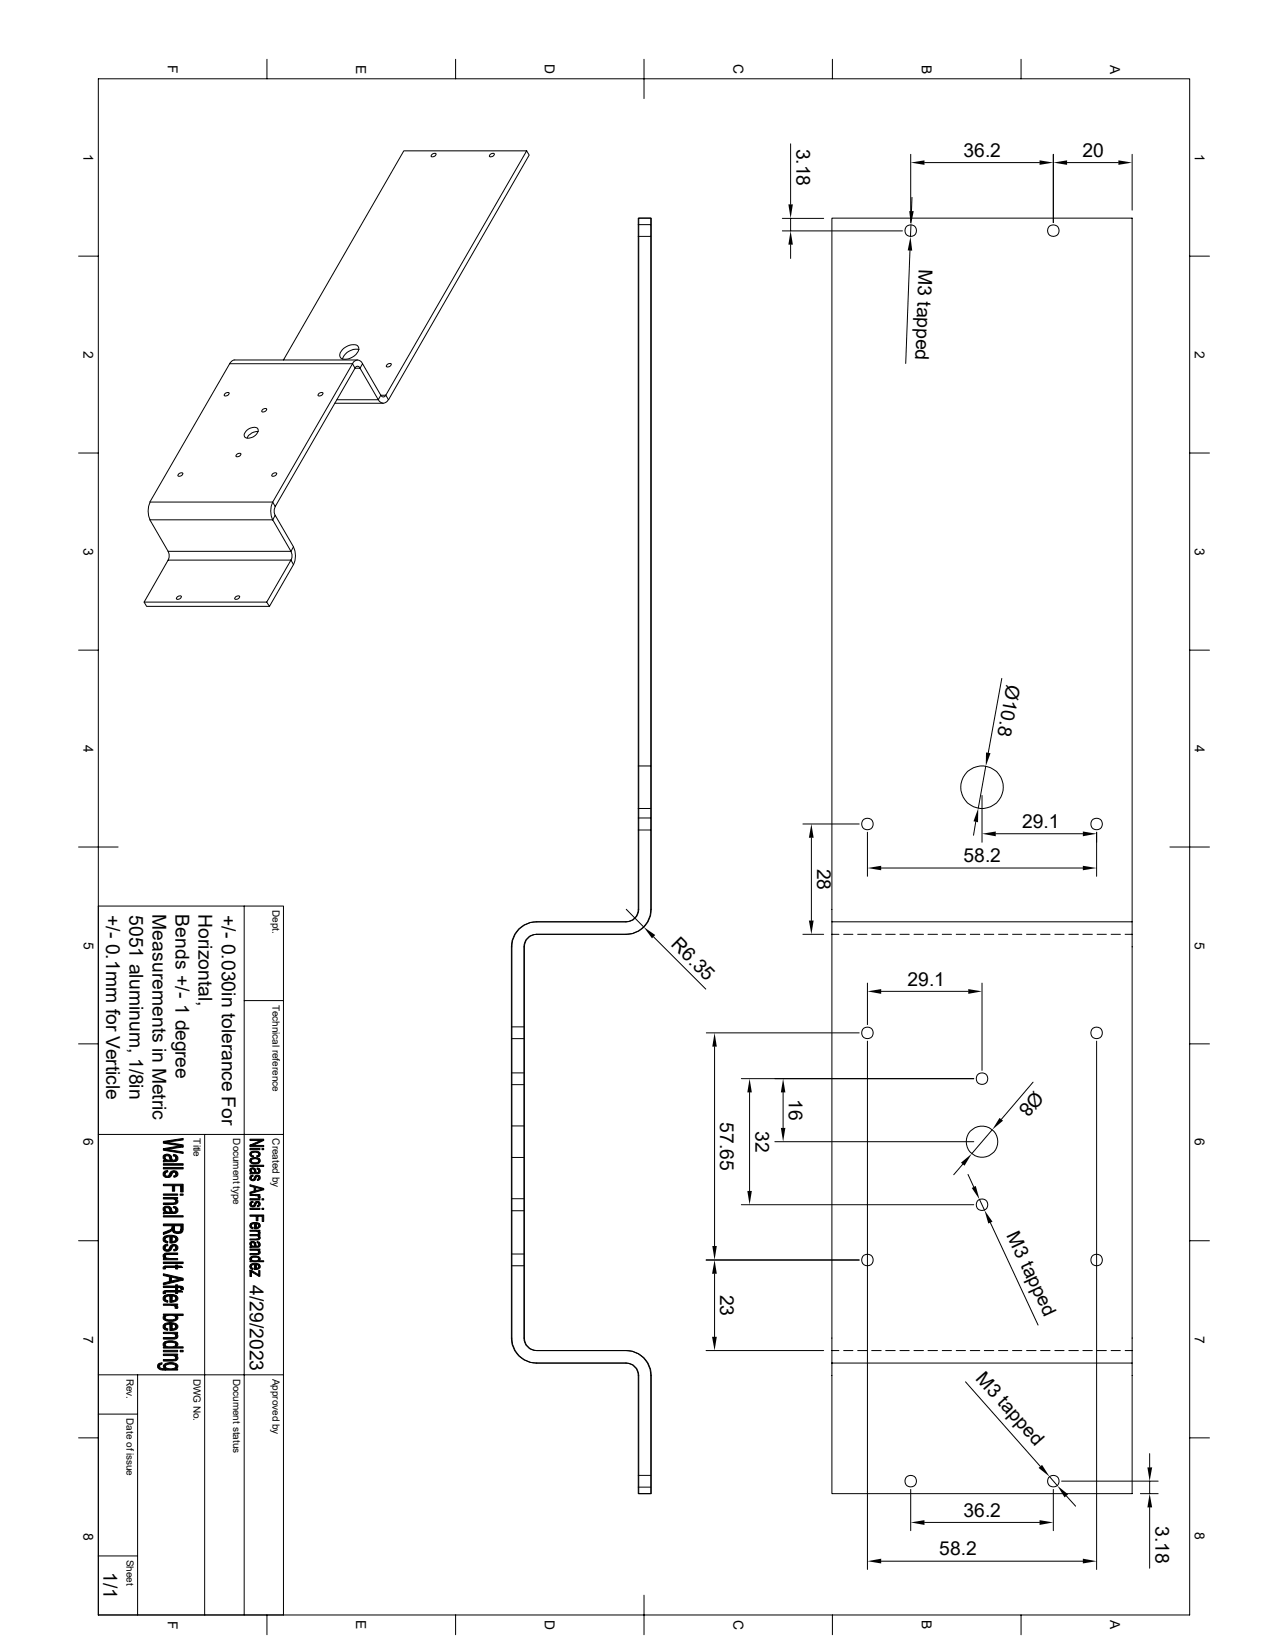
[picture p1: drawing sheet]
<svg xmlns="http://www.w3.org/2000/svg" width="216mm" height="279mm" viewBox="0 0 216 279" stroke-linecap="round" stroke-linejoin="round" font-family="sans-serif">
<g fill="none" stroke="#000" stroke-width=".17">
<path d="M16.6 13.3h184.7v260h-184.7zM45.2 10v3.3M77.1 10v3.3M109 10v6.7M140.8 10v3.3M172.8 10v3.3M73.2 26.1l.3-.1h.3a.5 .5 0 0 1-.3 .5 .5 .5 0 0 1-.6-.1zM83 26.1l.4-.1h.3a.5 .5 0 0 1-.4 .5 .5 .5 0 0 1-.5-.1zM89.1 25.5l.4 .7-23.8 41.4-.4-.7zM89.1 25.5h-20.8l-20.3 35.4M108 38h2.1M108.1 36.9h2.1v117a4.2 4.2 0 0 1-4.2 4.2h-15.2a2.17 2.17 0 0 0-2.2 2.1v66.2a2.17 2.17 0 0 0 2.2 2.2h15.2a4.2 4.2 0 0 1 4.2 4.2v20h-2.1v-20a2.17 2.17 0 0 0-2.1-2.1h-15.2a4.2 4.2 0 0 1-4.3-4.3v-66.2a4.2 4.2 0 0 1 4.3-4.2h15.2a2.17 2.17 0 0 0 2.1-2.1z"/>
<path d="M132.4 39.1h20.3M132.4 37h7M133.8 24.3v10.3M133.8 37v2.1M154.1 26.1v11.6M154.1 38.1v1.9M154.3 33.4l-.1 2.3M156.4 27.5h19.5M178.2 26.1v11.6M180.6 27.5h8.6M191.6 26.1v9.5M13.3 43.3h3.3"/>
<path d="M58 59.1a2.26 2.26 0 0 1 2.5-.6 1.02 1.02 0 0 1-.3 1.5 2.26 2.26 0 0 1-2.5 .6 1.02 1.02 0 0 1 .3-1.5zM60.7 59.1a2.5 2.5 0 0 0-2.7 1.6M108 40h2.1M133.8 41.4v2.3M154 42.4l-.8 19.1M201.3 43.3h3.3M13.3 76.7h3.3M38.1 66.5l.4-.1 .3 .1a.5 .5 0 0 1-.3 .4 .5 .5 0 0 1-.6-.1zM38.9 61.6l-13.5 23.4h20.7M38.9 61.6h20.7M40.1 76.8l.4-.1 .3 .1a.5 .5 0 0 1-.3 .4 .5 .5 0 0 1-.6-.1zM41.6 73a1.46 1.46 0 0 1 2-.4 1.53 1.53 0 0 1-1.6 1.6 .63 .63 0 0 1-.7-.5 .63 .63 0 0 1 .3-.7z"/>
<path d="M43.7 73a1.89 1.89 0 0 0-1.9 1.1M44.5 69.3l.4-.2 .2 .1a.5 .5 0 0 1-.3 .5 .5 .5 0 0 1-.5-.1zM54 66.5l.4-.1 .3 .1a.5 .5 0 0 1-.4 .4 .5 .5 0 0 1-.5-.1zM56.6 68.2h8.3M57 67.6h7M59.6 61.6l.5 .7M59.6 61.6a.88 .88 0 0 1 .9-.7 .88 .88 0 0 1 .8 .7M59.6 61.6l-13.5 23.4M60.1 62.3a.45 .45 0 0 1 .4-.3 .45 .45 0 0 1 .4 .3M60.1 62.3l-13.5 23.4M60.1 62.3h.8M60.5 60.9h-21l-.6 .7"/>
<path d="M60.9 62.3l3.1 5.3M61.3 61.6l-.4 .7M61.3 61.6l3.1 5.3M64 67.6a.88 .88 0 0 0 .9 .6 .88 .88 0 0 0 .8-.6M64.4 66.9h.9M64.4 66.9a.45 .45 0 0 0 .5 .3 .45 .45 0 0 0 .4-.3M64.4 66.9l-.4 .7M65.6 61.6l.4-.1 .2 .1a.5 .5 0 0 1-.3 .4 .5 .5 0 0 1-.5-.1zM201.3 76.7h3.3M25.4 85a3.4 3.4 0 0 0 0 3M28.4 93.3l.2 .5-.2 1M28.4 93.3h20.8"/>
<path d="M30.3 80.1l.4-.1 .2 .1a.5 .5 0 0 1-.3 .4 .5 .5 0 0 1-.5-.1zM46.1 85a3.4 3.4 0 0 0 0 3M46.1 85l.5 .7M46.1 88l.5-.8 3.1 5.3-.5 .8M46.1 88l3.1 5.3M46.1 88h-20.7l3 5.3M46.2 80.1l.4-.1 .2 .1a.5 .5 0 0 1-.3 .4 .5 .5 0 0 1-.5-.1zM46.6 85.7l-.2 .5 .2 1M49.2 94.8l-4.1 7.1 .5 .7 4.1-7.1M49.2 94.8h-20.8l-4 7.1h20.7M49.2 94.8l.5 .7M49.2 93.3l.2 .5-.2 1"/>
<path d="M49.7 92.6a3.4 3.4 0 0 1 0 2.9M13.3 110h3.3M24.4 101.9l.4 .7h20.8M30.1 101l.3-.2 .3 .1a.5 .5 0 0 1-.3 .5 .5 .5 0 0 1-.6-.1zM39.9 101l.4-.2 .3 .1a.5 .5 0 0 1-.4 .5 .5 .5 0 0 1-.5-.1zM169.5 114.8l-2.3 12.6M201.3 110h3.3M108 136.8h2.1M108 129.6h2.1M108 138.4h2.1M135.8 139.4h9.6M165.1 139.1l-.4 2.3"/>
<path d="M166.2 134.6v7.9M166.8 129.7l-1.3 7.1M13.3 143.3h6.7M16.6 153.3h31.4v120M41.3 153.3v120M90.8 156a4.2 4.2 0 0 0-4.2 4.2v66.2a4.2 4.2 0 0 0 4.2 4.3M90.8 158.1a2.17 2.17 0 0 0-2.1 2.1v66.2a2.17 2.17 0 0 0 2.1 2.2M105.9 156a2.17 2.17 0 0 0 2.1-2.1v-117h2.1v117a4.2 4.2 0 0 1-4.2 4.2M106 153.9l2.9 3M108 140.5h2.1M110.6 158.5l8.8 8.9M135.8 158.1h3.6"/>
<path d="M137.3 141.8v14M140.8 156h50.8v74.7h-50.8zM140.8 156v-119.1h50.8v119.1M140.8 158.1h1.1M142.7 158.1h1.6M145.1 158.1h1.6M146.8 140.8v7.5M147.5 158.1h1.6M149.1 146.9h34.1M149.9 158.1h1.6M152.3 158.1h1.5M154.6 158.1h1.7"/>
<path d="M157 158.1h1.6M159.4 158.1h1.6M161.8 158.1h1.6M164.2 158.1h1.6M166.5 158.1h1.6M168.5 141.1h14.7M169 158.1h1.5M171.3 158.1h1.6M173.7 158.1h1.6M176.1 158.1h1.6M178.5 158.1h1.5M180.8 158.1h1.7"/>
<path d="M183.2 158.1h1.6M185.5 140.8v7.5M185.6 158.1h1.6M188 158.1h1.6M190.4 158.1h1.2M198 143.3h6.6M13.3 176.7h3.3M41.3 169.3h6.7M86.5 173.8h2.1M86.5 175.8h2.1M119.5 174.8h25.9M120.9 177.1v33.8"/>
<path d="M146.8 166.4v7M146.8 176.2v89.4M149.1 167.8h14.7M166.2 166.4v14.7M185.5 176.2v89.4M201.3 176.7h3.3M16.6 192h31.4M34.6 192v81.3M86.5 195.9h2.1M86.5 190.5h2.1M86.5 183.6h2.1M86.5 181.6h2.1"/>
<path d="M125.4 182.5h39.4M126.8 184.9v16.6M131.1 193.2h33.7M132.5 184.9v6M162.9 197l-1.5 1.8M163.8 198.8l1 2.1M167.9 191.2l-3.5 4M174.8 183.1l-5.4 6.3M13.3 210h3.3M86.5 212.2h2.1M86.5 214.2h2.1M86.5 204.9h2.1"/>
<path d="M86.5 202.9h2.1M119.5 213.2h25.9M120.9 215.6v10.6M125.4 203.9h39.4M165.7 203l.9 1.8M167.6 206.9l8 17.3M201.3 210h3.3M16.6 239.3h6.7M16.6 232.7h31.4M23.3 232.7v40.6M105.9 228.6a4.2 4.2 0 0 1 4.2 4.2v20h-2.1v-20a2.17 2.17 0 0 0-2.1-2.1M119.5 228.6h19.9"/>
<path d="M140.8 230.7v22.1h50.8v-22.1M140.8 228.6h1.1M142.7 228.6h1.6M145.1 228.6h1.6M147.5 228.6h1.6M149.9 228.6h1.6M152.3 228.6h1.5M154.6 228.6h1.7M157 228.6h1.6M159.4 228.6h1.6M161.8 228.6h1.6M163.4 233.8l12.6 14.4"/>
<path d="M164.2 228.6h1.6M166.5 228.6h1.6M169 228.6h1.5M171.3 228.6h1.6M173.7 228.6h1.6M176.1 228.6h1.6M178.5 228.6h1.5M180.8 228.6h1.7M183.2 228.6h1.6M185.6 228.6h1.6M188 228.6h1.6M190.4 228.6h1.2"/>
<path d="M13.3 243.3h3.3M108 251.7h2.1M108 249.7h2.1M154.1 252.1v6.9M156.4 257.6h19.5M177.6 249.9l1.3 1.5M178.2 252.1v6.9M179.6 250.7h16.4M180.4 253.2l1.6 1.7M193 252.8h3M194.5 246v2.3M194.5 250.7v2.1"/>
<path d="M194.5 255.1v10.3M201.3 243.3h3.3M16.6 263.3h6.7M45.2 273.3v3.3M77.1 273.3v3.3M109 270v6.6M140.8 273.3v3.3M149.1 264.2h34.1M172.8 273.3v3.3"/>
<circle cx="154.1" cy="39" r=".98"/>
<circle cx="178.2" cy="39" r=".98"/>
<circle cx="146.8" cy="139.4" r=".98"/>
<circle cx="166.2" cy="133.2" r="3.6"/>
<circle cx="185.6" cy="139.4" r=".98"/>
<circle cx="146.8" cy="174.8" r=".98"/>
<circle cx="185.6" cy="174.8" r=".98"/>
<circle cx="166.1" cy="193.2" r="2.65"/>
<circle cx="166.2" cy="182.5" r=".98"/>
<circle cx="146.8" cy="213.2" r=".98"/>
<circle cx="166.2" cy="203.9" r=".98"/>
<circle cx="185.6" cy="213.2" r=".98"/>
<circle cx="154.1" cy="250.6" r=".98"/>
<circle cx="178.2" cy="250.6" r=".98"/>
</g>
<g fill="#000" stroke="#000" stroke-width=".17">
<path d="M27.6 196.9h3.4v.3h-3.4z" fill-rule="evenodd"/>
<path d="M27.6 197.6h3.4v.2h-3.4z" fill-rule="evenodd"/>
<path d="M27.9 195.9v.4z" fill-rule="evenodd"/>
<path d="M27.9 198.2l.5-.1v.2l-.4 .2-.1 .2z" fill-rule="evenodd"/>
<path d="M27.7 195.5a.96 .96 0 0 1 1.2 0l-.1 .8a.83 .83 0 0 0-.5-.7l-.4 .2v.5a.53 .53 0 0 1-.2-.8z" fill-rule="evenodd"/>
<path d="M29.4 195.4l.4 .1v.5a.38 .38 0 0 0-.5-.4z" fill-rule="evenodd"/>
<path d="M27.7 198.3l.2-.1v.5a.41 .41 0 0 0 .5 .3 .41 .41 0 0 0 .3-.4 .82 .82 0 0 1 1.1-.4v.5a.37 .37 0 0 0-.5-.3 .37 .37 0 0 0-.3 .4 .73 .73 0 0 1-.9 .5 .73 .73 0 0 1-.5-.9z" fill-rule="evenodd"/>
<path d="M27.9 196l.4 .3h.5l.1-.8 .1 .2a.44 .44 0 0 0 .1 .5 .44 .44 0 0 0 .5 .1l.2-.2v-.6a.59 .59 0 0 1 .3 .7 .59 .59 0 0 1-.8 .4h-1.7v-.2l.3-.1z" fill-rule="evenodd"/>
<path d="M29.8 198.2a.54 .54 0 0 1 .3 .7 .54 .54 0 0 1-.7 .3v-.2l.4-.2z" fill-rule="evenodd"/>
<path d="M27.6 193.2l3.4-.5v.2l-2.7 .4z" fill-rule="evenodd"/>
<path d="M27.6 193.2l3.4 .6v.3l-.8-.3-2.6-.3z" fill-rule="evenodd"/>
<path d="M27.6 194.4l2.8-.5 .6 .2-2.6 .4z" fill-rule="evenodd"/>
<path d="M27.6 194.4l3.4 .5v.3l-3.4-.6z" fill-rule="evenodd"/>
<path d="M42.3 197.2h2.3v.2h-2.3z" fill-rule="evenodd"/>
<path d="M42.5 198.1v.4z" fill-rule="evenodd"/>
<path d="M42.5 198.9l.3-.1v.3h-.2l-.1 .2z" fill-rule="evenodd"/>
<path d="M42.4 195l.1-.1v.5l.4 .2v.2a.48 .48 0 0 1-.6-.2 .48 .48 0 0 1 .1-.6z" fill-rule="evenodd"/>
<path d="M42.4 197.7a.57 .57 0 0 1 .8 .1l-.1 .6a.52 .52 0 0 0-.4-.6l-.2 .2v.4a.43 .43 0 0 1-.1-.7z" fill-rule="evenodd"/>
<path d="M43.4 195.6h.2l.2-.3v.4l-.3 .1z" fill-rule="evenodd"/>
<path d="M42.5 196l1.1-.1 .2 .1v.4a.81 .81 0 0 0-1.1-.2l-.2 .2z" fill-rule="evenodd"/>
<path d="M43.5 197.7h.3v.5v-.2l-.3-.1z" fill-rule="evenodd"/>
<path d="M42.4 199h.1v.3a.29 .29 0 0 0 .4 .3 .29 .29 0 0 0 .2-.4 .54 .54 0 0 1 .7-.3v.4a.3 .3 0 0 0-.4-.2 .3 .3 0 0 0-.1 .4 .52 .52 0 0 1-.8 .3 .52 .52 0 0 1-.1-.8z" fill-rule="evenodd"/>
<path d="M42.3 194.4h1.7v.2h-1.7z" fill-rule="evenodd"/>
<path d="M42.5 194.9l.6-.1a.59 .59 0 0 1 .7 .1 .59 .59 0 0 1 .1 .7l-.1 .1v-.4a.8 .8 0 0 0-1.3 0z" fill-rule="evenodd"/>
<path d="M42.3 196.2l.2-.2v.4a.82 .82 0 0 0 1.3 .2v-.6a.54 .54 0 0 1 .1 .7 .54 .54 0 0 1-.6 .3h-.2a.61 .61 0 0 1-.6-.2 .61 .61 0 0 1-.2-.6z" fill-rule="evenodd"/>
<path d="M42.5 198.2l.3 .2h.3l.1-.6 .1 .2a.31 .31 0 0 0 0 .3 .31 .31 0 0 0 .4 0l.1-.6a.49 .49 0 0 1 .2 .7 .49 .49 0 0 1-.6 .2l-1.1 .1v-.2h.2z" fill-rule="evenodd"/>
<path d="M43.8 198.9a.45 .45 0 0 1 .2 .5 .45 .45 0 0 1-.4 .4l-.1-.2 .2-.1 .1-.2z" fill-rule="evenodd"/>
<path d="M42.3 193.8h2.3v.3h-2.3z" fill-rule="evenodd"/>
<path d="M42.3 192.8h2.3v.2h-2.3z" fill-rule="evenodd"/>
<path d="M42.3 193.8l1.9-.8h.4l-1.8 .8z" fill-rule="evenodd"/>
<path d="M44.3 194.4h.3v.2h-.3z" fill-rule="evenodd"/>
<path d="M27.6 205.7h3.4v.3h-3.4z" fill-rule="evenodd"/>
<path d="M27.6 213.6h3.4v.2h-3.4z" fill-rule="evenodd"/>
<path d="M27.9 204.6v.5z" fill-rule="evenodd"/>
<path d="M27.6 214.5l.4-.3v.6h-.4z" fill-rule="evenodd"/>
<path d="M27.6 218.6l.4-.2v.5h-.4z" fill-rule="evenodd"/>
<path d="M27.9 212.6l.1 .4z" fill-rule="evenodd"/>
<path d="M27.7 209.4l.2-.2v.6l.5 .3v.3a.65 .65 0 0 1-.8-.9z" fill-rule="evenodd"/>
<path d="M27.9 210.7l.5-.1v.2l-.4 .1-.1 .3z" fill-rule="evenodd"/>
<path d="M27.6 204.4a.93 .93 0 0 1 1.3-.1l-.1 .8a.66 .66 0 0 0-.7-.7l-.2 .2v.5l-.3-.3z" fill-rule="evenodd"/>
<path d="M27.6 208.6l1.1-.4 .4-.5 .1 .5-.5 .3-1.1 .4z" fill-rule="evenodd"/>
<path d="M29.4 204.2l.4 .1v.5l-.2-.3-.3-.1z" fill-rule="evenodd"/>
<path d="M27.9 209.2l.6-.2 1 .1 .3 .1v.5l-.2-.3-.5-.1-.1 1.1h-.3v-1.1l-.5 .1-.3 .3z" fill-rule="evenodd"/>
<path d="M27.9 219.2h.2a2.34 2.34 0 0 1 1.5 0h.2v.5l-.2-.2-.5-.2-.1 1.1h-.3v-1.1l-.5 .1-.3 .4z" fill-rule="evenodd"/>
<path d="M29.7 202.9l.1 .4z" fill-rule="evenodd"/>
<path d="M27.8 210.7h.1v.5a.41 .41 0 0 0 .5 .3 .41 .41 0 0 0 .3-.5 .77 .77 0 0 1 1.1-.3v.5a.37 .37 0 0 0-.5-.3 .37 .37 0 0 0-.3 .4 .75 .75 0 0 1-.8 .5 .75 .75 0 0 1-.6-.8z" fill-rule="evenodd"/>
<path d="M27.6 202.6h2.5v.3h-.4v.2l-.4-.2h-1.7z" fill-rule="evenodd"/>
<path d="M27.6 212.3l.5-.3h2v.3h-1.9l-.3 .2v.4l-.3-.2z" fill-rule="evenodd"/>
<path d="M27.6 213h.4v-.2l.6 .2h1.5v.2h-2.5z" fill-rule="evenodd"/>
<path d="M27.6 202.1h2.5v.2h-2.5z" fill-rule="evenodd"/>
<path d="M27.6 203.6h1.8l.4-.2v-.5a.5 .5 0 0 1 .2 .7 .5 .5 0 0 1-.6 .2h-1.8z" fill-rule="evenodd"/>
<path d="M27.9 204.8l.5 .3h.4l.1-.8 .1 .2a.52 .52 0 0 0 .5 .6l.2-.1 .1-.7a.62 .62 0 0 1 .3 .8 .62 .62 0 0 1-.9 .3h-1.6v-.2l.3-.1z" fill-rule="evenodd"/>
<path d="M29.1 209.3v.8h.2l.4-.2 .1-.7a.59 .59 0 0 1 .2 .7 .59 .59 0 0 1-.7 .4l-.3 .1z" fill-rule="evenodd"/>
<path d="M29.8 210.7a.55 .55 0 0 1 .3 .7 .55 .55 0 0 1-.7 .3v-.2l.2-.1 .2-.2z" fill-rule="evenodd"/>
<path d="M29.1 219.3l.1 .8 .5-.2 .1-.7a.55 .55 0 0 1 .3 .7 .55 .55 0 0 1-.6 .4l-.5 .1z" fill-rule="evenodd"/>
<path d="M27.6 217.6h2.1v-.2h.4v.2l.5 .1v.4a.42 .42 0 0 0-.5-.2v.3h-.4v-.3h-2.1z" fill-rule="evenodd"/>
<path d="M29.5 207.4v.6a.56 .56 0 0 0 .5 .5 .56 .56 0 0 0 .6-.5l.1 .6-.5 .1-.7-.1z" fill-rule="evenodd"/>
<path d="M28 214.2h1.7v-.1h.4v.1h.5l.3 .3h-.8v.3h-.4v-.3h-1.6l-.1 .1z" fill-rule="evenodd"/>
<path d="M28 218.4h1.7v-.2h.4v.2h.5l.3 .3h-.8v.2h-.4v-.2h-1.6l-.1 .1z" fill-rule="evenodd"/>
<path d="M30.5 202.1h.5v.2h-.5z" fill-rule="evenodd"/>
<path d="M27.6 200.4h3.4v1.3h-.4v-1h-1.1v.9h-.3v-.9h-1.6z" fill-rule="evenodd"/>
<path d="M27.6 207.1h3.4l-.1 1.2-.2 .3-.1-1.2h-1.1v1.2l-.3-.3-.1-.9h-1.5z" fill-rule="evenodd"/>
<path d="M27.6 215.6l3.4 .7v.3l-2-.5-.3 .8v-.8l-1.1-.2z" fill-rule="evenodd"/>
<path d="M27.6 217.1l1.1-.2 .3-.8v.7l1.6-.3 .4 .1-3.4 .8z" fill-rule="evenodd"/>
<path d="M30.6 217.7l.4 .2v.4l-.4-.1z" fill-rule="evenodd"/>
<path d="M42.4 212.8l.1-.1v.7l-.3-.3z" fill-rule="evenodd"/>
<path d="M42.5 210.5v.4z" fill-rule="evenodd"/>
<path d="M42.3 215l.2 .2v.8h-.2z" fill-rule="evenodd"/>
<path d="M42.5 203.4l.3-.1v.2h-.2l-.1 .3z" fill-rule="evenodd"/>
<path d="M42.4 207.1l.1-.1v.6l.3 .1v.2a.49 .49 0 0 1-.5-.2 .49 .49 0 0 1 .1-.6z" fill-rule="evenodd"/>
<path d="M42.4 214h.1v.5l.3 .1v.2a.49 .49 0 0 1-.5-.2 .49 .49 0 0 1 .1-.6z" fill-rule="evenodd"/>
<path d="M42.4 210.2l.1-.1 .6 .1v.7v-.1a.5 .5 0 0 0-.5-.5l-.1 .6a.51 .51 0 0 1-.1-.7z" fill-rule="evenodd"/>
<path d="M43.8 209.1v.3z" fill-rule="evenodd"/>
<path d="M43.8 211.6v.3z" fill-rule="evenodd"/>
<path d="M42.3 215h.2l1.3 .7v.3z" fill-rule="evenodd"/>
<path d="M42.4 203.5l.1-.1v.4a.29 .29 0 0 0 .4 .2 .29 .29 0 0 0 .2-.3 .54 .54 0 0 1 .7-.3v.4a.3 .3 0 0 0-.4-.2 .3 .3 0 0 0-.1 .4 .52 .52 0 0 1-.8 .2 .52 .52 0 0 1-.1-.7z" fill-rule="evenodd"/>
<path d="M42.5 207l.3-.1h.8l.2 .1v.4l-.2-.2-.3-.1v.8h-.2v-.8l-.5 .1-.1 .2z" fill-rule="evenodd"/>
<path d="M43.5 210.1l.3 .1v.4l-.1-.2-.2-.1z" fill-rule="evenodd"/>
<path d="M42.5 213.9l.4-.1 .8 .1 .1 .1v.3l-.1-.2-.4-.1v.8h-.2v-.8l-.5 .1-.1 .2z" fill-rule="evenodd"/>
<path d="M42.3 202.9h1.7v.2h-1.7z" fill-rule="evenodd"/>
<path d="M42.3 204.5h1.7v.2h-1.7z" fill-rule="evenodd"/>
<path d="M42.3 202.1h1.7v.2h-.3v.3l-.2-.2-1.2-.1z" fill-rule="evenodd"/>
<path d="M42.3 208.2h1.7v.2h-.3v.2l-.3-.2h-1.1z" fill-rule="evenodd"/>
<path d="M42.3 208.9h1.7v.2h-.2l-.1 .2-.2-.2h-1.2z" fill-rule="evenodd"/>
<path d="M42.3 211.4h1.7v.2h-.2l-.1 .2-.2-.2h-1.2z" fill-rule="evenodd"/>
<path d="M43.8 215h.2v1h-.2z" fill-rule="evenodd"/>
<path d="M43.7 202.3l.3 .2-.1 .3-.2-.1z" fill-rule="evenodd"/>
<path d="M43.8 203.4a.45 .45 0 0 1 .2 .5 .45 .45 0 0 1-.4 .3l-.1-.2 .3-.2z" fill-rule="evenodd"/>
<path d="M43.3 207.1v.6h.1l.3-.1 .1-.6a.53 .53 0 0 1 .2 .7 .53 .53 0 0 1-.7 .2z" fill-rule="evenodd"/>
<path d="M43.7 208.4l.3 .1-.1 .3-.2-.1z" fill-rule="evenodd"/>
<path d="M42.3 209.7l1.3-.1 .2-.5a.41 .41 0 0 1 .2 .6 .41 .41 0 0 1-.6 .1h-1.1z" fill-rule="evenodd"/>
<path d="M42.5 210.7l.3 .2h.3l.1-.6 .1 .1a.31 .31 0 0 0 .1 .4 .31 .31 0 0 0 .4 0v-.6a.47 .47 0 0 1 .2 .6 .47 .47 0 0 1-.6 .3l-1.1 .1v-.3h.2z" fill-rule="evenodd"/>
<path d="M42.3 212.1h1.3l.2-.1v-.4a.41 .41 0 0 1 .2 .5 .41 .41 0 0 1-.6 .2h-1.1z" fill-rule="evenodd"/>
<path d="M42.5 212.7l.6-.1a.67 .67 0 0 1 .9 .6l-.2 .2v-.3a.79 .79 0 0 0-1.2-.2l-.1 .2z" fill-rule="evenodd"/>
<path d="M43.3 214v.6h.2l.3-.3v-.3a.49 .49 0 0 1 .2 .5 .49 .49 0 0 1-.5 .3h-.2z" fill-rule="evenodd"/>
<path d="M42.3 200.5l2.3 .6v.2l-1.3-.3-.3 .5v-.6l-.7-.2z" fill-rule="evenodd"/>
<path d="M42.3 201.8l.7-.3 .3-.5v.5l1.1-.3 .2 .1-2.3 .7z" fill-rule="evenodd"/>
<path d="M42.3 205.6h2.3v1.1h-.2v-.9h-.8v.8h-.3v-.8h-1z" fill-rule="evenodd"/>
<path d="M42.3 213.4h.2v-.3a.97 .97 0 0 0 1.3 0v.3h.8v.1h-2.3z" fill-rule="evenodd"/>
<path d="M44.3 202.9h.3v.2h-.3z" fill-rule="evenodd"/>
<path d="M44.3 204.5h.3v.2h-.3z" fill-rule="evenodd"/>
<path d="M27 230.7l.4-.1v.3h-.3l-.1 .3z" fill-rule="evenodd"/>
<path d="M27.7 227.2l.2-.1v.8l-.3-.2z" fill-rule="evenodd"/>
<path d="M27.9 222.6v.4z" fill-rule="evenodd"/>
<path d="M26.7 230.9l.3-.2v.5a.71 .71 0 0 0 .9 .4l.1 .3a.93 .93 0 0 1-1.3-.8z" fill-rule="evenodd"/>
<path d="M27.6 219.5l.3-.3v.6l.1 .2 .4 .1v.3a.68 .68 0 0 1-.8-.9z" fill-rule="evenodd"/>
<path d="M27.6 224.2l.3-.2v.6l.5 .3v.2a.63 .63 0 0 1-.7-.2 .63 .63 0 0 1-.1-.7z" fill-rule="evenodd"/>
<path d="M27.9 224h.1a2.18 2.18 0 0 1 1.8 0v.5l-.2-.3-.5-.1-.1 1.1h-.3v-1.1l-.5 .1-.3 .3z" fill-rule="evenodd"/>
<path d="M29.7 225.7l.1 .4z" fill-rule="evenodd"/>
<path d="M29.7 229.4l.1 .4z" fill-rule="evenodd"/>
<path d="M27.7 231l.4-.3 1-.1 .7 .2v.4a1.23 1.23 0 0 0-1.8 0v.7l-.1-.3-.3-.2z" fill-rule="evenodd"/>
<path d="M27.6 220.7h2.5v.2h-.4v.3l-.3-.3h-1.8z" fill-rule="evenodd"/>
<path d="M27.6 225.5h2.5v.2h-.4v.2l-.2-.1-.4-.1h-1.5z" fill-rule="evenodd"/>
<path d="M27.6 229.2h2.5v.2h-.4v.2l-.4-.2h-1.7z" fill-rule="evenodd"/>
<path d="M28 231.2a1.16 1.16 0 0 0 1.4 .4l.4-.2v.2h.3v.3h-2.1z" fill-rule="evenodd"/>
<path d="M27.6 228.5h2.5v.3h-2.5z" fill-rule="evenodd"/>
<path d="M29.7 220.9l.4 .2-.1 .3h-.4z" fill-rule="evenodd"/>
<path d="M27.7 222.7l.2-.1v.4a1.25 1.25 0 0 0 1.6 .3l.3-.2v-.5a.46 .46 0 0 1 .3 .6 .46 .46 0 0 1-.6 .3l-.6 .1a1.21 1.21 0 0 1-1.3-.6z" fill-rule="evenodd"/>
<path d="M29.1 224.1v.8l.6-.2 .1-.7a.55 .55 0 0 1 .3 .7 .55 .55 0 0 1-.6 .4h-.5z" fill-rule="evenodd"/>
<path d="M27.6 226.4h1.9l.3-.3v-.4a.47 .47 0 0 1 .3 .6 .47 .47 0 0 1-.6 .3h-1.9z" fill-rule="evenodd"/>
<path d="M27.9 227.1l1.1-.2a.95 .95 0 0 1 1.1 .7l-.3 .3v-.4a1.08 1.08 0 0 0-1.4-.3h-.2l-.3 .3z" fill-rule="evenodd"/>
<path d="M27.6 230.1l1.9-.1 .3-.2v-.4a.48 .48 0 0 1 .2 .6 .48 .48 0 0 1-.6 .3h-1.8z" fill-rule="evenodd"/>
<path d="M29.8 230.8a.44 .44 0 0 1 .3 .4 .44 .44 0 0 1-.3 .4z" fill-rule="evenodd"/>
<path d="M30.5 228.5h.5v.3h-.5z" fill-rule="evenodd"/>
<path d="M27.6 222.4h3.4v.2h-1.2v.4a1.44 1.44 0 0 0-1.9-.2v-.2h-.3z" fill-rule="evenodd"/>
<path d="M27.6 227.9h.3v-.2a1.64 1.64 0 0 0 1.9-.1v-.1v.4h1.2v.2h-3.4z" fill-rule="evenodd"/>
</g>
<g fill="#000">
<path d="M133.4 34.6h.8l-.4 2.4zM153.8 35.7h.8l-.5 2.4zM154.1 27.5l2.3-.4v.8zM175.9 27.1l2.3 .4-2.3 .4zM178.2 27.5l2.4-.4v.8zM189.2 27.1l2.4 .4-2.4 .4zM133.8 39.1l.4 2.3h-.8zM154.1 40l.2 2.4h-.7zM165.5 136.8v2.3l-.8-.1zM166.8 127.3l.8 .2-.8 2.2zM108.9 156.9l2 1.3-.6 .6zM137.3 139.4l.4 2.4h-.8z"/>
<path d="M136.9 155.8h.8l-.4 2.3zM146.8 146.9l2.3-.4v.8zM166.2 141.1l2.3-.4v.8zM183.2 146.5l2.3 .4-2.3 .4zM183.2 140.7l2.3 .4-2.3 .4zM120.9 174.8l.4 2.3h-.8zM146.8 167.8l2.3-.4v.8zM163.8 167.4l2.4 .4-2.4 .4zM126.8 182.5l.4 2.4h-.8zM132.5 182.5l.4 2.4h-.8zM132.1 190.9h.8l-.4 2.3zM162.6 196.8l1.8-1.6-1.2 2.1z"/>
<path d="M169.1 189.2l.6 .5-1.8 1.5zM120.5 210.9h.8l-.4 2.3zM120.9 213.2l.4 2.4h-.8zM126.4 201.5h.8l-.4 2.4zM164.4 201l.7-.3 .6 2.3zM166.6 204.8l1.3 2-.7 .3zM120.5 226.2h.8l-.4 2.4zM154.1 257.6l2.3-.3v.8zM175.9 257.3l2.3 .3-2.3 .5zM175.7 248.4l.6-.5 1.3 2zM178.9 251.4l1.8 1.5-.6 .5zM194.1 248.3h.8l-.4 2.4z"/>
<path d="M194.5 252.8l.4 2.3h-.8zM146.8 264.2l2.3-.4v.8zM183.2 263.8l2.3 .4-2.3 .4z"/>
</g>
<g font-size="3.3">
<text x="134.7" y="25.1" transform="rotate(90 134.7 25.1)">3.18</text>
<text x="163" y="26.5">36.2</text>
<text x="183.1" y="26.5">20</text>
<text x="155.4" y="45.5" transform="rotate(92 155.4 45.5)">M3 tapped</text>
<text x="170.3" y="115.7" transform="rotate(100 170.3 115.7)">Ø10.8</text>
<text x="172.9" y="140.2">29.1</text>
<text x="138.3" y="147" transform="rotate(90 138.3 147)">28</text>
<text x="163" y="145.9">58.2</text>
<text x="17.9" y="154.8" transform="rotate(90 17.9 154.8)">+/- 0.1mm for Verticle</text>
<text x="21.9" y="154.9" transform="rotate(90 21.9 154.9)">5051 aluminum, 1/8in</text>
<text x="25.8" y="154.7" transform="rotate(90 25.8 154.7)">Measurements in Metric</text>
<text x="29.7" y="154.7" transform="rotate(90 29.7 154.7)">Bends +/- 1 degree</text>
<text x="33.6" y="154.7" transform="rotate(90 33.6 154.7)">Horizontal,</text>
<text x="37.5" y="154.8" transform="rotate(90 37.5 154.8)">+/- 0.030in tolerance For</text>
<text x="113.4" y="160" transform="rotate(45 113.4 160)">R6.35</text>
<text x="153.5" y="166.8">29.1</text>
<text x="133.5" y="186" transform="rotate(90 133.5 186)">16</text>
<text x="175" y="184.4" transform="rotate(131 175 184.4)">Ø8</text>
<text x="121.9" y="189.9" transform="rotate(90 121.9 189.9)">57.65</text>
<text x="127.8" y="191.4" transform="rotate(90 127.8 191.4)">32</text>
<text x="170.3" y="209" transform="rotate(65 170.3 209)">M3 tap ed</text>
<text x="42.3" y="217.5" transform="rotate(90 42.3 217.5)">4/29/2023</text>
<text x="121.9" y="219.1" transform="rotate(90 121.9 219.1)">23</text>
<text x="165" y="233.3" transform="rotate(49 165 233.3)">M3 tap ed</text>
<text x="163" y="256.7">36.2</text>
<text x="158.9" y="263.2">58.2</text>
<text x="195.5" y="258.2" transform="rotate(90 195.5 258.2)">3.18</text>
<text x="17.5" y="266.1" transform="rotate(90 17.5 266.1)">1/1</text>
</g>
<g font-size="2.3">
<text x="28.4" y="11" transform="rotate(90 28.4 11)">F</text>
<text x="60.3" y="10.9" transform="rotate(90 60.3 10.9)">E</text>
<text x="92.2" y="10.8" transform="rotate(90 92.2 10.8)">D</text>
<text x="124.1" y="10.8" transform="rotate(90 124.1 10.8)">C</text>
<text x="156" y="10.9" transform="rotate(90 156 10.9)">B</text>
<text x="187.8" y="10.9" transform="rotate(90 187.8 10.9)">A</text>
<text x="14.1" y="26" transform="rotate(90 14.1 26)">1</text>
<text x="202.1" y="26" transform="rotate(90 202.1 26)">1</text>
<text x="14.1" y="59.4" transform="rotate(90 14.1 59.4)">2</text>
<text x="202.1" y="59.4" transform="rotate(90 202.1 59.4)">2</text>
<text x="14.1" y="92.7" transform="rotate(90 14.1 92.7)">3</text>
<text x="202.1" y="92.7" transform="rotate(90 202.1 92.7)">3</text>
<text x="14.1" y="126" transform="rotate(90 14.1 126)">4</text>
<text x="202.1" y="126" transform="rotate(90 202.1 126)">4</text>
<text x="14.2" y="159.3" transform="rotate(90 14.2 159.3)">5</text>
<text x="202.1" y="159.4" transform="rotate(90 202.1 159.4)">5</text>
<text x="14.1" y="192.7" transform="rotate(90 14.1 192.7)">6</text>
<text x="202.1" y="192.7" transform="rotate(90 202.1 192.7)">6</text>
<text x="14.1" y="226" transform="rotate(90 14.1 226)">7</text>
<text x="202.1" y="226" transform="rotate(90 202.1 226)">7</text>
<text x="14.1" y="259.3" transform="rotate(90 14.1 259.3)">8</text>
<text x="202.1" y="259.3" transform="rotate(90 202.1 259.3)">8</text>
<text x="28.4" y="274.3" transform="rotate(90 28.4 274.3)">F</text>
<text x="60.3" y="274.2" transform="rotate(90 60.3 274.2)">E</text>
<text x="92.2" y="274.2" transform="rotate(90 92.2 274.2)">D</text>
<text x="124.1" y="274.2" transform="rotate(90 124.1 274.2)">C</text>
<text x="156" y="274.2" transform="rotate(90 156 274.2)">B</text>
<text x="187.8" y="274.2" transform="rotate(90 187.8 274.2)">A</text>
</g>
<g font-size="1.7">
<text x="46.1" y="154" transform="rotate(90 46.1 154)">Dept.</text>
<text x="46.1" y="170" transform="rotate(90 46.1 170)">Technical reference</text>
<text x="32.8" y="192.7" transform="rotate(90 32.8 192.7)">Title</text>
<text x="39.5" y="192.7" transform="rotate(90 39.5 192.7)">Document type</text>
<text x="46.1" y="192.6" transform="rotate(90 46.1 192.6)">Created by</text>
<text x="21.4" y="233.3" transform="rotate(90 21.4 233.3)">Rev.</text>
<text x="32.8" y="233.3" transform="rotate(90 32.8 233.3)">DWG No.</text>
<text x="39.5" y="233.3" transform="rotate(90 39.5 233.3)">Document status</text>
<text x="46.1" y="233.3" transform="rotate(90 46.1 233.3)">Approved by</text>
<text x="21.4" y="240" transform="rotate(90 21.4 240)">Date of issue</text>
<text x="21.4" y="264" transform="rotate(90 21.4 264)">Sheet</text>
</g>
</svg>
